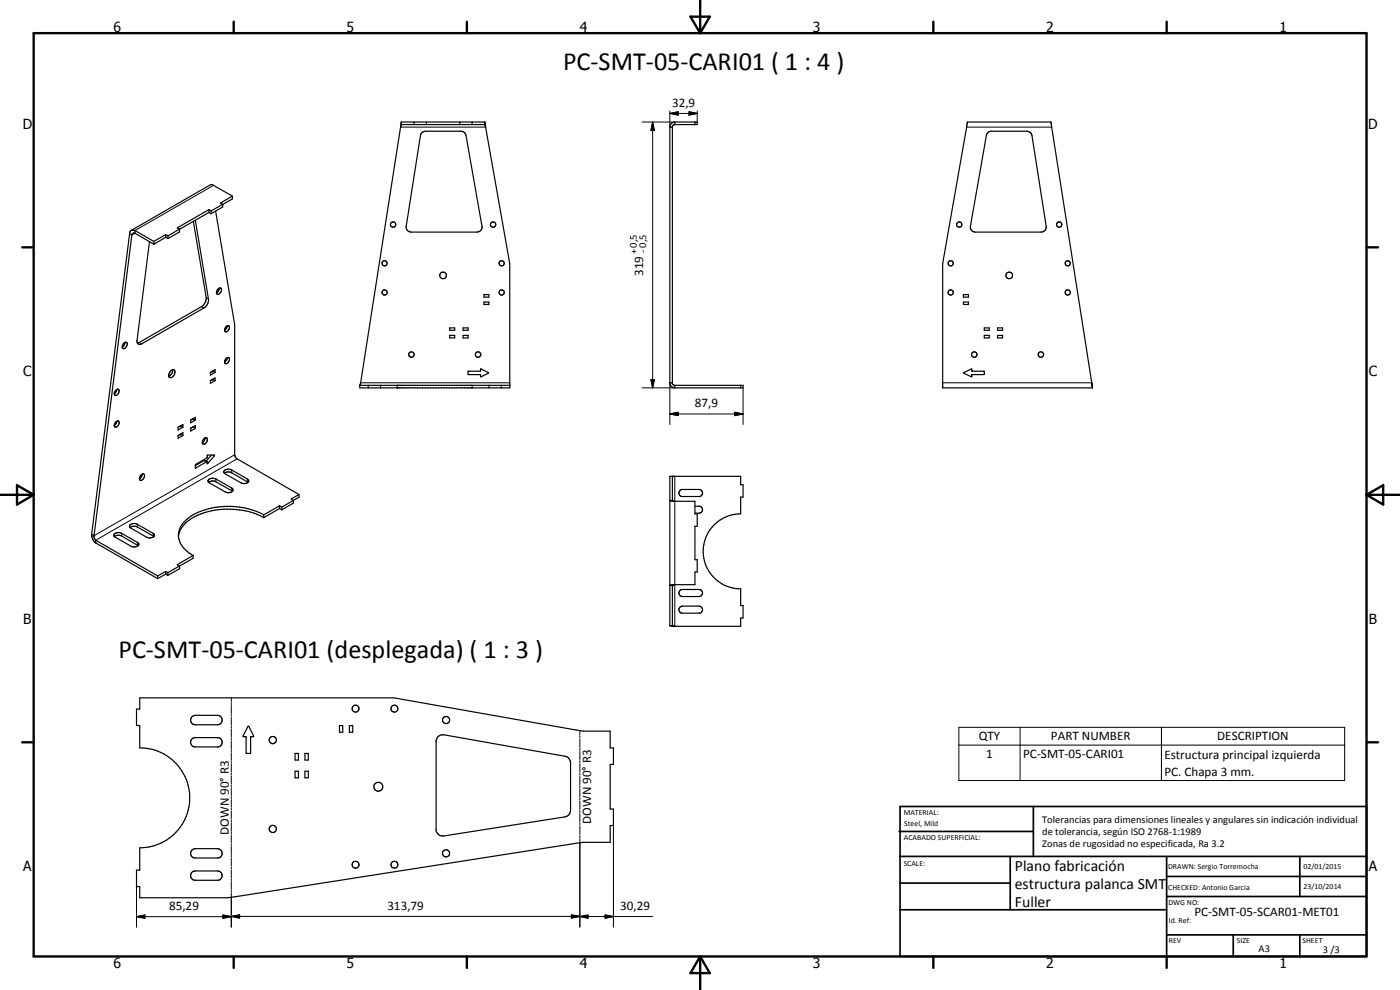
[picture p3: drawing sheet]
<svg xmlns="http://www.w3.org/2000/svg" width="420mm" height="297mm" viewBox="0 0 420 297" stroke-linecap="round" stroke-linejoin="round" font-family="sans-serif">
<g fill="none" stroke="#000" stroke-width=".35">
<path d="M120.2 38.1l-12.2 77.5M120.5 37.4h25M120.5 37.4v-.8h25v.8M120.5 36.7l-.3 1.4M120.5 37.4l-.3 .7M124.2 36.6v.8M126.5 39.9l1.2-.5h10.7l.8 .2 .4 .4 5 27.9a1.49 1.49 0 0 1-1.4 1.7h-19.8a1.48 1.48 0 0 1-1.5-1.7l4.3-27.3zM128 36.6v.8M138 36.6v.8M141.7 36.6v.8M145.5 37.4l.2 .7M145.5 36.7l.2 1.4"/>
<path d="M145.7 38.1l7.3 41v37.3h-45v-.8h45M201 38.1v76.8M201 38.1h.8M202.5 36.6h6.7v.8h-6.8l-.6 .6v77.2l.6 .4h20.6v.8h-20.5M202.5 36.6v.8M202.5 36.6l-.8 .3-.4 .4-.3 .8M208.6 36.6v.8M69.8 58.8l-3.6 2.1 .6 .4M69.8 58.8v.9l-3 1.6M69.8 58.8l-6-3.3-.6-.1-23.8 13.7M296.2 40l.5-.4 .8-.2h10.7l.7 .2 .6 .5 4.5 27.8a1.5 1.5 0 0 1-1.5 1.7h-19.8a1.44 1.44 0 0 1-1.5-1.7zM38.9 70.1l-11.4 90.2"/>
<path d="M38.9 70.1l.7 .4M39.4 69.1l1.1 .1M39.4 69.1l-.4 .4-.1 .6M39.6 70.5l-11.4 90.2M40.5 70l5.7 3.3M40.5 69.2l5.7 3.2M40.5 69.2v.8M40.5 70h-.6l-.3 .5M46.2 72.4v.9M49.7 70.4v.8M49.7 71.2l-3.5 2.1M49.7 71.2l.7 .4"/>
<path d="M49.7 70.4l.7 .4M49.7 70.4l-3.5 2M50.4 70.8v.8M53.9 68.7v.9l-3.5 2M53.9 68.7l-3.5 2.1M58 66.4l3.9 22.9a3.1 3.1 0 0 1-1.4 2.7l-19.3 11M58.6 66.1l4 23.9a3 3 0 0 1-1.4 2.4l-18.7 10.8a.91 .91 0 0 1-1.1 0 .91 .91 0 0 1-.3-1.1l3.8-29.6M62.7 63.8l.7 .3M62.7 62.9l.7 .4M62.7 62.9v.9M62.7 62.9l-9.5 5.5 .7 .3M62.7 63.8l-8.8 5"/>
<path d="M63.4 63.3v.8M64.7 63.4l5.7 34.1v39.1l.8 1.1 18.5 10.7M66.8 61.3v.8l-3.4 2M66.8 61.3l-3.4 2M65.3 86.9l.9-.5a1.23 1.23 0 0 1-1.1 1.9l-.1-.7zM65.8 86.5l-.2 .7-.6 .6M68 97.8l.4-.1a.99 .99 0 0 1 .5 1.1 .99 .99 0 0 1-.9 .7l-.3 .1a1.11 1.11 0 0 1 .3-1.8zM68.1 97.8l-.1 .6-.6 .7M134.9 98.4h1.6v.7h-1.6zM139 98.4h1.5v.7h-1.5zM145.2 88.4h1.5v.8h-1.5zM145.2 90.6h1.5v.8h-1.5z"/>
<path d="M289.1 88.4h1.5v.8h-1.5zM289.1 90.6h1.5v.8h-1.5zM295.4 98.4h1.5v.7h-1.5zM299.4 98.4h1.5v.7h-1.5zM34.7 117.1a.57 .57 0 0 1 .9-.3 .57 .57 0 0 1 .1 .9l-.7 .9-.6-.1v-.8zM35 116.8l-.3 .9-.4 .5M37.2 103a.56 .56 0 0 1 .8-.3 .56 .56 0 0 1 .1 .8 .9 .9 0 0 1-.4 .9 .9 .9 0 0 1-.9 0l-.1-.5zM37.5 102.7l-.2 .8-.6 .6M51.3 111.3l.7-.4a1.11 1.11 0 0 1 0 1.9l-.3 .4a.61 .61 0 0 1-.7 .1 .61 .61 0 0 1-.4-.6zM51.8 111a1.9 1.9 0 0 1-1.1 1.9M63.1 111.8l.7-.5 .7 .5M63.1 111.8l1.4-.9v.9"/>
<path d="M63.1 114.2l1.4-.8v.8M63.1 111.8v.8l1.4-.8M63.1 114.2v.8l1.4-.8M63.1 114.2l.7-.4 .7 .4M67.9 107.5l.6-.3 .4 .4-.5 1.2a.54 .54 0 0 1-.6 .3 .54 .54 0 0 1-.4-.5zM68.1 107.3l-.1 .6-.6 .7M110.5 115.6v.8M114.2 115.6v.8M119.2 115.6v.8M134.9 100.6h1.6v.8h-1.6zM139 100.6h1.5v.8h-1.5zM140.5 112.3v.1"/>
<path d="M141.7 115.6v.8M146.5 111.8l-2.2-1.1-.1 .7h-3.7v.9M146.5 111.8h.1M146.5 111.8v.2l-2.1 1-.2-.1v-.5h-3.7M146.8 115.6v.8M150.4 115.6v.8M201 114.9a1.52 1.52 0 0 0 1.5 1.5M201 114.9h.8M202.5 115.6v.8M222.3 115.6v.8M289.3 111.8h.1M291.6 111.3h.1"/>
<path d="M291.6 111.3l-.1-.6-2.2 1.1M291.7 111.3l3.6 .1 .1 .9-3.7 .1-.1 .6h-.1l-2.2-1v-.2M295.4 100.6h1.5v.8h-1.5zM299.4 100.6h1.5v.8h-1.5zM327.6 114.9l-12.2-78.2-25-.1-7.5 42.5v37.3h45M327.6 114.9l.3 1.5M327.6 114.9l.3 1.4M34.7 126.6a.52 .52 0 0 1 .6-.3 .52 .52 0 0 1 .5 .5 1.04 1.04 0 0 1-1.4 1.2v-.7zM35 126.4l-.3 .9-.4 .4M53.5 128.2l.7-.4 .7 .4M53.5 128.2l1.4-.8v.8M53.5 130.7l1.4-.9v.9l-1.4 .8z"/>
<path d="M53.5 128.2v.8l1.4-.8M54.2 130.3l.7 .4M57.2 126l.7-.4 .7 .4M57.2 126l1.4-.8v.8M57.2 128.5l1.4-.8v.8l-1.4 .8zM57.2 126v.9l1.4-.9M57.9 128.1h.1M57.9 128.1l.7 .4M57.9 128.1l-.7 .4M61.2 131.7a.64 .64 0 0 1 .9-.3 .64 .64 0 0 1 0 1.1 .91 .91 0 0 1-1.3 .6v-.8zM61.5 131.4l-.1 .6-.7 .8M62.1 138.5l.2 .6 2.1-2.5-2.1-.1-.2 .9-3.4 2v1"/>
<path d="M62.1 138.5l-.7-.4-2.8 1.6M62.1 138.5l-3.4 2M63.5 136.5l-1.6 1.8M39.1 158.3a2.01 2.01 0 0 1 2.1-.2l5 2.9M39.1 158.3l-.2-.3a1.5 1.5 0 0 1 2.3-.7l4.9 2.8 .3 .5-.3 .4M39.1 158.3l4.9 2.9a2.01 2.01 0 0 0 2.1-.2M42.3 142.5l.5-.3a.63 .63 0 0 1 .6 .4 .63 .63 0 0 1-.1 .7l-.5 .6-.6 .2a1.05 1.05 0 0 1 .1-1.6zM42.7 142.2l-.1 .7-.7 .8M58.7 140.4v.1M62.5 144a1.99 1.99 0 0 1 2.3-.3l4.7 2.7a.79 .79 0 0 1 .3 1 .79 .79 0 0 1-1 .4l-1-.1-5-2.8-.4-.5zM62.6 144.7a1.91 1.91 0 0 1 2.2-.1l5 2.8M67.3 141.3l.5-.4h1.5l4.9 2.8a.6 .6 0 0 1 .5 .6 .6 .6 0 0 1-.5 .6l-.7 .2-1.2-.2-4.7-2.7-.4-.5z"/>
<path d="M67.3 142a1.96 1.96 0 0 1 2.2-.1l5 2.8M79.2 154.5v.8M79.2 154.5a22.9 22.9 0 0 0-22.5 .8 5.9 5.9 0 0 0-1.9 8.7l1.4 1.4 1.7 1.3M79.2 155.3a23 23 0 0 0-22.4 .7 6.7 6.7 0 0 0-3.3 5M83.9 152.6l.7 .4M83.9 151.8l.7 .3M83.9 151.8v.8M83.9 151.8l-4.7 2.7M83.9 152.6l-4.7 2.7M84.6 152.1v.9M89.7 148.4l-2.3 1.3 .6 .5v.8l-3.4 2M89.7 148.4v.8l-5.1 2.9"/>
<path d="M201.8 142.9v7.3M201.8 150.2h-.8l1.5 .2M201.8 150.2h.1M201.8 150.2l.7 .2M202.5 150.4h6.1v3.8h.6v3.7h-.6v10h.6v3.7h-.6v3.8h-6.3l-1.2 .2M204.1 147.1l.7-.2h5a1.07 1.07 0 0 1 1 .9 1.07 1.07 0 0 1-.8 1.2h-5.5a1.09 1.09 0 0 1-.4-1.9zM208.6 151.9h1.4a1.06 1.06 0 0 1 .9 1 1.06 1.06 0 0 1-.9 1.1h-1.4M27.5 160.3l.4 1.7 .8 .9M27.5 160.3l.7 .4M28.2 160.7l.1 .8 .4 .6M28.7 162.9l18.6 10.7M28.7 162.1l18.6 10.7"/>
<path d="M28.7 162.1v.8M34.2 160.3a1.99 1.99 0 0 1 2.3-.3l4.7 2.7a.69 .69 0 0 1 .4 .9 .69 .69 0 0 1-.8 .4l-1.5-.1-4.9-2.9zM34.3 161a2.06 2.06 0 0 1 2.2-.2l5 2.9M47.3 172.8v.8M49.7 172.3l.7 .3M49.7 171.4l.7 .4M49.7 171.4v.9M49.7 171.4l-2.4 1.4M49.7 172.3l-2.4 1.3M50.4 171.8v.8M53.9 169.8v.8l-3.5 2M53.9 169.8l-3.5 2"/>
<path d="M57.9 166.7v.8l-4 2.3M57.9 166.7l-4.7 2.7 .7 .4M201 175.6h.8M201.8 175.6v12.1M202.4 175.4l-.6 .2M204.1 177.1l.7-.2h5a1.06 1.06 0 0 1 1 1 1.06 1.06 0 0 1-1 1.1h-5a1.08 1.08 0 0 1-1-.7 1.08 1.08 0 0 1 .3-1.2zM201.1 187.7l1.4 .2M201.8 187.7h-.8v-44.8h21.3v2.6h.7v3.6h-.7v5.1a11.2 11.2 0 0 0-11.3 11.2 11.2 11.2 0 0 0 11.3 11.3v5h.7v3.7h-.7v2.5h-19.8M201.8 187.7h.1M201.8 187.7l.7 .2M204.1 182.1l.7-.2h5a1.06 1.06 0 0 1 1.1 1 1.06 1.06 0 0 1-1.1 1.1h-5a1.06 1.06 0 0 1-1-.7 1.06 1.06 0 0 1 .3-1.2zM41.9 209.4h76.3l54.7 9.6 2.2 .4h8v5h1v5h-1v13.3h1v5h-1v5h-8l-2.2 .3-104.6 16.4h-26.4v-3.4h-.9v-4.9h.9v-6.7a15 15 0 0 0 15.1-15 15 15 0 0 0-15.1-15v-6.7h-.9v-4.9h.9z"/>
<path d="M57.6 215.1l1-.5h6.7a1.42 1.42 0 0 1 1.4 1.4 1.42 1.42 0 0 1-1.4 1.5h-6.7a1.42 1.42 0 0 1-1.3-.9 1.42 1.42 0 0 1 .3-1.5zM74.4 218h.3l1.4 2.8-.1 .2-.8 .1v4.8l-.2 .2-1.1-.2v-4.8l-.9-.1zM101.9 217.7h1v2h-1zM104.8 217.7h1.1v2h-1.1zM57.4 221.9l.7-.5 .5-.1h6.7a1.4 1.4 0 0 1 1.4 1.4 1.4 1.4 0 0 1-1.4 1.4h-6.7a1.4 1.4 0 0 1-1.3-.7 1.4 1.4 0 0 1 .1-1.5zM88.5 231.4h1.1v2h-1.1zM88.5 226.1h1.1v1.9h-1.1zM91.5 231.4h1v2h-1zM91.5 226.1h1v1.9h-1zM131.3 221.1l1.2-.6h.7l36.4 6.4a2.09 2.09 0 0 1 1.6 2v14.2a1.99 1.99 0 0 1-1.7 2l-36.3 5.7a2.03 2.03 0 0 1-2.3-1.6v-27.1zM57.6 255.1l1-.5h6.7a1.41 1.41 0 0 1 1.4 1.3 1.41 1.41 0 0 1-1.1 1.5h-7.3a1.41 1.41 0 0 1-.7-2.3zM57.4 261.9l.7-.5 .5-.1h6.7a1.4 1.4 0 0 1 1.4 1.4 1.4 1.4 0 0 1-1.4 1.4h-6.7a1.42 1.42 0 0 1-1.2-2.2z"/>
<circle cx="115.4" cy="79" r=".79"/>
<circle cx="118" cy="67.4" r=".8"/>
<circle cx="148" cy="67.4" r=".8"/>
<circle cx="150.6" cy="79" r=".78"/>
<circle cx="285.3" cy="79" r=".78"/>
<circle cx="287.9" cy="67.4" r=".79"/>
<circle cx="317.9" cy="67.4" r=".8"/>
<circle cx="320.4" cy="79" r=".77"/>
<circle cx="115.4" cy="87.7" r=".79"/>
<circle cx="133" cy="82.6" r=".99"/>
<circle cx="150.6" cy="87.7" r=".79"/>
<circle cx="285.3" cy="87.8" r=".78"/>
<circle cx="302.9" cy="82.7" r="1"/>
<circle cx="320.4" cy="87.8" r=".78"/>
<circle cx="123.5" cy="106.4" r=".82"/>
<circle cx="143.5" cy="106.4" r=".82"/>
<circle cx="292.4" cy="106.4" r=".82"/>
<circle cx="312.4" cy="106.4" r=".83"/>
<circle cx="106.7" cy="212.6" r="1.04"/>
<circle cx="118.4" cy="212.6" r="1.04"/>
<circle cx="133.9" cy="216" r="1.07"/>
<circle cx="81.9" cy="222.1" r="1.09"/>
<circle cx="113.5" cy="236.1" r="1.33"/>
<circle cx="81.9" cy="248.7" r="1.09"/>
<circle cx="106.7" cy="259.5" r="1.03"/>
<circle cx="118.4" cy="259.5" r="1.05"/>
<circle cx="133.9" cy="256" r="1.07"/>
</g>
<g fill="#000">
<circle cx="120.5" cy="37.4" r=".18"/>
<circle cx="145.5" cy="37.4" r=".18"/>
<circle cx="63.8" cy="113.8" r=".18"/>
<circle cx="63.8" cy="111.3" r=".18"/>
<circle cx="153" cy="115.6" r=".18"/>
<circle cx="327.9" cy="115.6" r=".18"/>
<circle cx="54.2" cy="127.8" r=".18"/>
<circle cx="54.2" cy="130.3" r=".18"/>
<circle cx="57.9" cy="125.6" r=".18"/>
<circle cx="61.4" cy="138.1" r=".18"/>
<circle cx="201.8" cy="175.6" r=".18"/>
<circle cx="201.8" cy="187.7" r=".18"/>
</g>
<g fill="none" stroke="#000" stroke-width=".3">
<path d="M120.2 38.1h25.5M192.7 36.6h9.8M195.9 36.6l.5 2.5h-1zM195.9 36.6v79.8M201 34l2.5-.5v1zM201 34h8.2M201 33.3v4.8M206.8 33.5l2.4 .5-2.4 .5zM209.2 33.3v3.3M290.1 38.1h25.5M64.1 55.6l-23.6 13.6M40.5 70l-.9 .5"/>
<path d="M60.5 92l.7 .4M61.9 89.3l.7 .4M41.8 102.7l.7 .5M108.2 114.9h44.8M192.7 116.4h9.8M195.4 113.9h1l-.5 2.5zM201 114.9v12.5M223 116.4v11M282.9 114.9h44.7M61.4 138.1l.6 .4M62.2 139l.1 .1M63.9 136.5l.4 .3"/>
<path d="M70.4 136.4l-42.2 24.3M71.2 137.7l-42.5 24.4M201 124.2l2.5-.5v1zM201 124.2h22M220.5 123.7l2.5 .5-2.5 .5zM41.2 157.3v.8M58.6 140.3l.1 .1M64.8 143.7v.9M69.5 141v.9M69.5 146.4v.8M74.2 143.7v.9M202.5 142.9v45"/>
<path d="M36.5 160v.8M41.2 162.7v.9M46 160v.8M69.4 209.4v1.2M69.4 210.9v.6M69.4 211.7v2.4M69.4 214.4v.5M69.4 215.3v2.3M69.4 217.9v.6M69.4 218.8v2.3M174 219.2v1.3M287.8 218.2h115.8v16h-115.8z"/>
<path d="M306.1 218.2v16M348.6 218.2v16M69.4 221.4v.6M69.4 222.3v2.4M69.4 224.9v.6M69.4 225.8v2.3M69.4 228.5v.5M69.4 229.3v2.4M69.4 231.9v.6M69.4 232.8v2.4M69.4 235.5v.6M69.4 236.4v2.3"/>
<path d="M69.4 239v.6M69.4 239.9v2.3M174 220.8v.6M174 221.7v2.5M174 224.5v.6M174 225.4v2.5M174 228.2v.7M174 229.2v2.4M174 232v.6M174 232.9v2.5M174 235.7v.6M174 236.6v2.5"/>
<path d="M174 239.4v.7M287.8 223.6h115.8M69.4 242.5v.6M69.4 243.4v2.3M69.4 246v.6M69.4 246.9v2.4M69.4 249.6v.5M69.4 250.4v2.4M69.4 253.1v.6M69.4 254v2.3M69.4 256.6v.6M69.4 257.5v2.3"/>
<path d="M174 240.4v2.5M174 243.2v.6M174 244.1v2.5M174 246.9v.7M174 247.9v2.5M174 250.7v.6M174 251.6v26.6M184.1 247.7v30.5M41 275l2.5-.5v1zM41 275h28.4M41 266v12.2M66.9 274.5l2.5 .5-2.5 .5z"/>
<path d="M69.4 275l2.5-.5v1zM69.4 260.1v.6M69.4 261v2.4M69.4 263.7v.5M69.4 264.5v2.4M69.4 267.2v.6M69.4 268.1v10.1M69.4 275h126.4M171.5 274.5l2.5 .5-2.5 .5zM174 275l2.5-.5v1zM181.6 274.5l2.5 .5-2.5 .5z"/>
</g>
<g fill="none" stroke="#000" stroke-width=".71">
<path d="M10.1 9.9h400v277.1h-400zM70.1 6.5v3.4M140.1 6.5v3.4M207.2 5h5.8l-2.9 4.9zM210.1 0v9.9M280.1 6.5v3.4M350.1 6.5v3.4M6.7 74.2h3.4M410.1 74.2h3.5M.1 148.5h10M5.1 145.6l5 2.9-5 2.9zM410.1 148.5h10"/>
<path d="M410.1 148.5l5-2.9v5.8zM6.7 222.7h3.4M410.1 222.7h3.5M70.1 287v3.4M140.1 287v3.4M210.1 287v10M210.1 287l2.9 5h-5.8zM280.1 287v3.4M350.1 287v3.4"/>
</g>
<g fill="none" stroke="#000" stroke-width=".51">
<path d="M269.8 249.5h40.3M270.1 242h140v45h-140zM270.1 257h140M303.2 257v16M310.1 242v15M350.1 257v30M390.1 257v12M270.1 265h33.1M270.1 273h80M350.1 269h60M350.1 263h60M350.1 280.5h60"/>
<path d="M370.1 280.5v6.5M390.1 280.5v6.5"/>
</g>
<path d="M195.9 36.6l.5 2.5h-1zM201 34l2.5-.5v1zM206.8 33.5l2.4 .5-2.4 .5zM195.4 113.9h1l-.5 2.5zM201 124.2l2.5-.5v1zM220.5 123.7l2.5 .5-2.5 .5zM41 275l2.5-.5v1zM66.9 274.5l2.5 .5-2.5 .5zM69.4 275l2.5-.5v1zM171.5 274.5l2.5 .5-2.5 .5zM174 275l2.5-.5v1zM181.6 274.5l2.5 .5-2.5 .5z" fill="#000"/>
<g font-size="7.9">
<text x="169" y="20.9">PC-SMT-05-CARI01 ( 1 : 4 )</text>
<text x="35.5" y="197.5">PC-SMT-05-CARI01 (desplegada) ( 1 : 3 )</text>
</g>
<g font-size="4.7">
<text x="304.6" y="261.2">Plano fabricación</text>
<text x="304.6" y="266.6">estructura palanca SMT</text>
<text x="304.6" y="272">Fuller</text>
</g>
<g font-size="4.2">
<text x="34" y="9.6">6</text>
<text x="104" y="9.6">5</text>
<text x="174" y="9.6">4</text>
<text x="244" y="9.6">3</text>
<text x="314" y="9.6">2</text>
<text x="384" y="9.6">1</text>
<text x="6.8" y="38.7">D</text>
<text x="410.6" y="38.7">D</text>
<text x="7" y="112.9">C</text>
<text x="410.8" y="112.9">C</text>
<text x="7" y="187.1">B</text>
<text x="410.8" y="187.1">B</text>
<text x="7" y="261.4">A</text>
<text x="410.8" y="261.4">A</text>
<text x="34" y="290.4">6</text>
<text x="104" y="290.4">5</text>
<text x="174" y="290.4">4</text>
<text x="244" y="290.4">3</text>
<text x="314" y="290.4">2</text>
<text x="384" y="290.4">1</text>
</g>
<g font-size="3.9">
<text x="201.7" y="32">32,9</text>
<text x="193" y="82.8" transform="rotate(-90 193 82.8)">319</text>
<text x="208.6" y="122.2">87,9</text>
<text x="293.7" y="222.2">QTY</text>
<text x="296" y="227.5">1</text>
<text x="307.1" y="227.5">PC-SMT-05-CARI01</text>
<text x="315.4" y="222.2">PART NUMBER</text>
<text x="349.4" y="227.6">Estructura principal izquierda</text>
<text x="365.3" y="222.2">DESCRIPTION</text>
<text x="349.4" y="232.9">PC. Chapa 3 mm.</text>
<text x="68.7" y="250.5" transform="rotate(-90 68.7 250.5)">DOWN 90° R3</text>
<text x="177.4" y="247.2" transform="rotate(-90 177.4 247.2)">DOWN 90° R3</text>
<text x="50.7" y="272.9">85,29</text>
<text x="116.3" y="272.9">313,79</text>
<text x="186.1" y="272.9">30,29</text>
<text x="358.5" y="275">PC-SMT-05-SCAR01-MET01</text>
</g>
<g font-size="3.1">
<text x="191.3" y="76.1" transform="rotate(-90 191.3 76.1)">+0,5</text>
<text x="193.9" y="75.8" transform="rotate(-90 193.9 75.8)">-0,5</text>
<text x="312.7" y="246.8">Tolerancias para dimensiones lineales y angulares sin indicación individual</text>
<text x="312.7" y="250.4">de tolerancia, según ISO 2768-1:1989</text>
<text x="312.7" y="254">Zonas de rugosidad no especificada, Ra 3.2</text>
<text x="377.7" y="285.6">A3</text>
<text x="397" y="285.9">3 /3</text>
</g>
<g font-size="2.4">
<text x="271.2" y="244.4">MATERIAL:</text>
<text x="271.3" y="252">ACABADO SUPERFICIAL:</text>
<text x="271.4" y="247.9">Steel, Mild</text>
<text x="271.2" y="259.7">SCALE:</text>
<text x="350.6" y="260.8">DRAWN: Sergio Torremocha</text>
<text x="391.2" y="260.6">02/01/2015</text>
<text x="350.6" y="267">CHECKED: Antonio Garcia</text>
<text x="391.2" y="266.7">23/10/2014</text>
<text x="350.6" y="271.4">DWG NO:</text>
<text x="350.8" y="276.9">Id. Ref:</text>
<text x="350.8" y="282.8">REV</text>
<text x="371.2" y="282.9">SIZE</text>
<text x="390.9" y="282.9">SHEET</text>
</g>
</svg>
